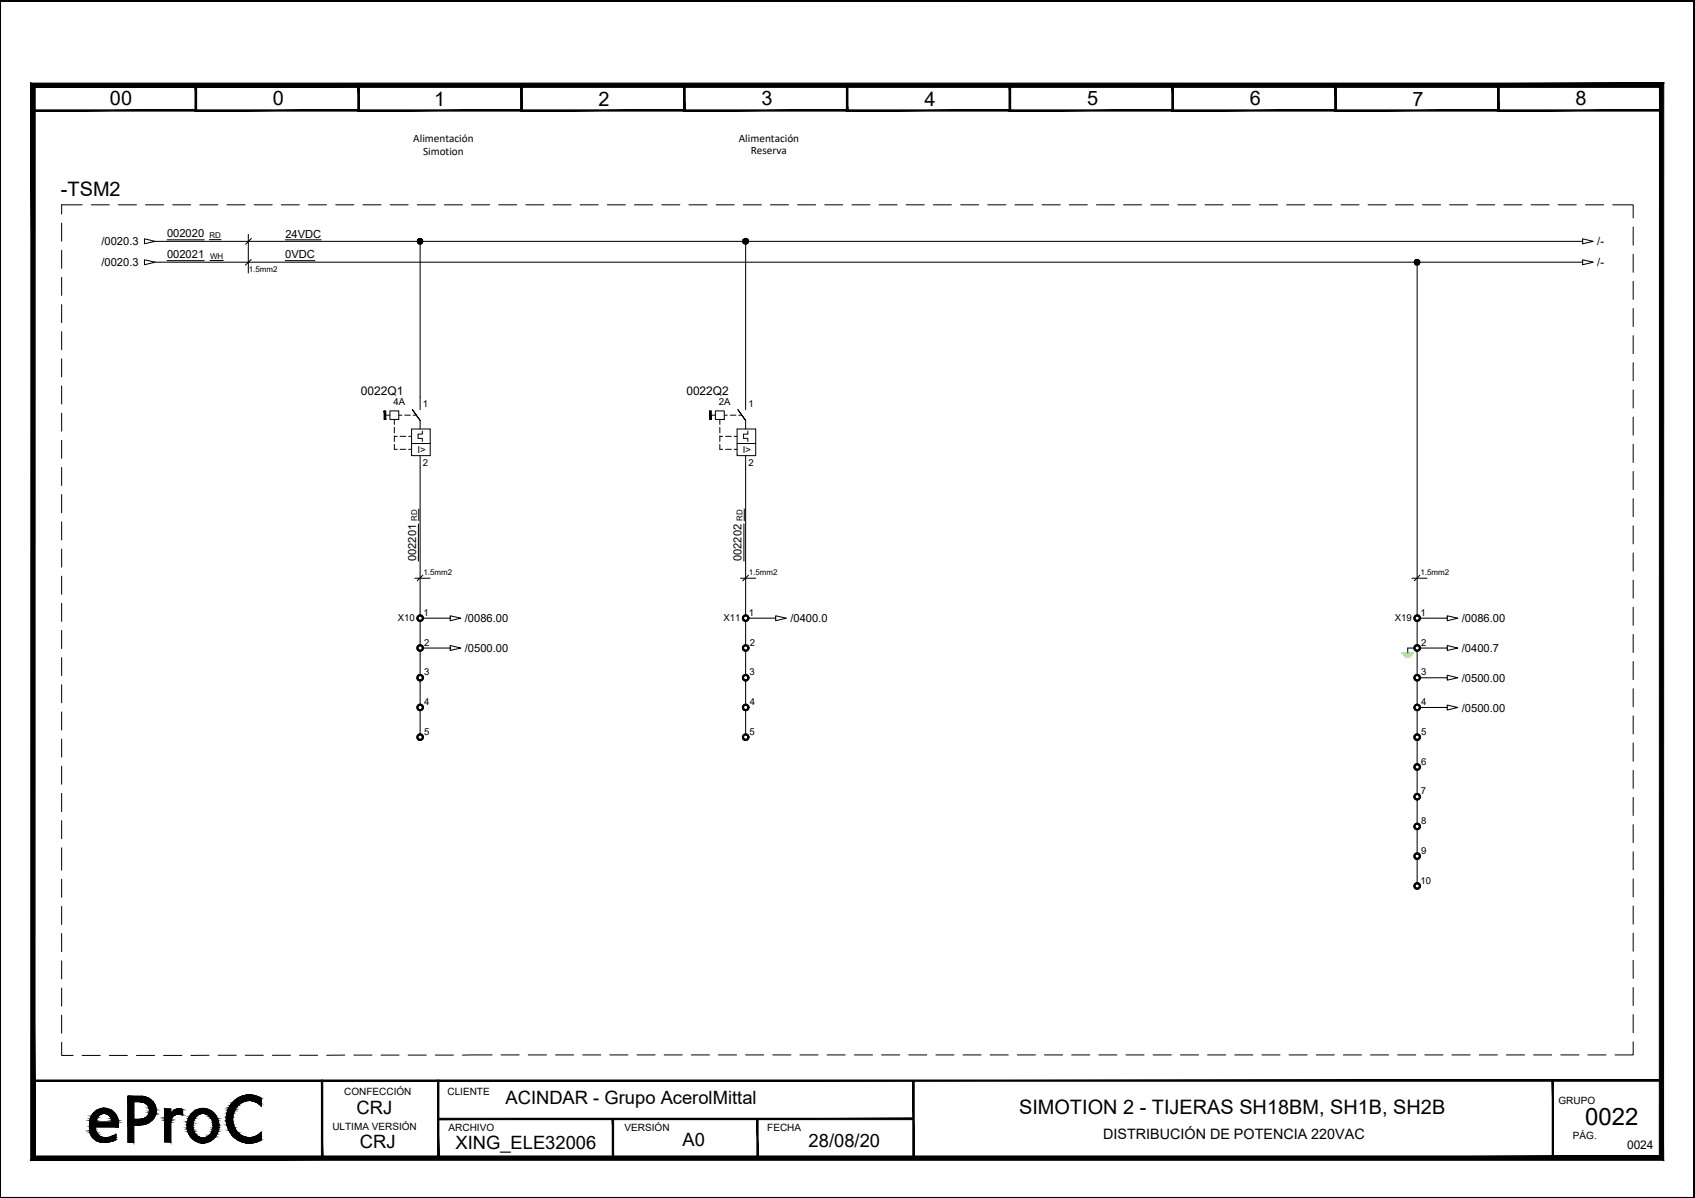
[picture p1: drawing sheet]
<svg xmlns="http://www.w3.org/2000/svg" width="420mm" height="297mm" viewBox="0 0 420 297" stroke-linecap="round" stroke-linejoin="round" font-family="sans-serif">
<!-- layer: eProC - L2 -->
<g fill="#000" stroke="#000" stroke-width=".25">
<path d="M44.1 274.9h.5zM44.9 276.3l.4 .1zM49.6 274.9h1.5zM61 271.6h1.4zM64.1 273.7l.6 .5zM64.1 273.7h.6v.5zM25.7 283.3h.2zM61 283.4h1.4z"/>
<path d="M0 .1v.1l419.9-.1zM0 .2l419.9-.1v.1z"/>
<path d="M0 .1v.1h419.8zM0 .1h419.9l-.1 .1z"/>
<path d="M419.8 .2v296.7l.1-296.8zM419.9 .1v296.9l-.1-.1z"/>
<path d="M8 27.5h40.7l-.3-.3zM8 27.5l.3-.3h40.1zM8 20.9v6.6l.3-.3zM8 20.9l.3 .4v5.9zM8 20.9l.3 .4 40.4-.4zM8.3 21.3l40.4-.4-.3 .4zM48.7 20.9l-.3 .4 .3 6.2zM48.4 21.3l.3 6.2-.3-.3z"/>
<path d="M48.4 27.5h40.7l-.3-.3zM48.4 27.5l.3-.3h40.1zM48.4 20.9v6.6l.3-.3zM48.4 20.9l.3 .4v5.9zM48.4 20.9l.3 .4 40.4-.4zM48.7 21.3l40.4-.4-.3 .4zM89.1 20.9l-.3 .4 .3 6.2zM88.8 21.3l.3 6.2-.3-.3z"/>
<path d="M88.7 27.5h40.8l-.4-.3zM88.7 27.5l.4-.3h40zM88.7 20.9v6.6l.4-.3zM88.7 20.9l.4 .4v5.9zM88.7 20.9l.4 .4 40.4-.4zM89.1 21.3l40.4-.4-.4 .4zM129.5 20.9l-.4 .4 .4 6.2zM129.1 21.3l.4 6.2-.4-.3z"/>
<path d="M129.1 27.5h40.7l-.3-.3zM129.1 27.5l.3-.3h40.1zM129.1 20.9v6.6l.3-.3zM129.1 20.9l.3 .4v5.9zM129.1 20.9l.3 .4 40.4-.4zM129.4 21.3l40.4-.4-.3 .4zM169.8 20.9l-.3 .4 .3 6.2zM169.5 21.3l.3 6.2-.3-.3z"/>
<path d="M169.5 27.5h40.6l-.3-.3zM169.5 27.5l.3-.3h40zM169.5 20.9v6.6l.3-.3zM169.5 20.9l.3 .4v5.9zM169.5 20.9l.3 .4 40.3-.4zM169.8 21.3l40.3-.4-.3 .4zM210.1 20.9l-.3 .4 .3 6.2zM209.8 21.3l.3 6.2-.3-.3z"/>
<path d="M209.8 27.5h40.7l-.3-.3zM209.8 27.5l.3-.3h40.1zM209.8 20.9v6.6l.3-.3zM209.8 20.9l.3 .4v5.9zM209.8 20.9l.3 .4 40.4-.4zM210.1 21.3l40.4-.4-.3 .4zM250.5 20.9l-.3 .4 .3 6.2zM250.2 21.3l.3 6.2-.3-.3z"/>
<path d="M250.1 27.5h40.8l-.4-.3zM250.1 27.5l.4-.3h40zM250.1 20.9v6.6l.4-.3zM250.1 20.9l.4 .4v5.9zM250.1 20.9l.4 .4 40.4-.4zM250.5 21.3l40.4-.4-.4 .4zM290.9 20.9l-.4 .4 .4 6.2zM290.5 21.3l.4 6.2-.4-.3z"/>
<path d="M290.5 27.5h40.8l-.4-.3zM290.5 27.5l.4-.3h40zM290.5 20.9v6.6l.4-.3zM290.5 20.9l.4 .4v5.9zM290.5 20.9l.4 .4 40.4-.4zM290.9 21.3l40.4-.4-.4 .4zM331.3 20.9l-.4 .4 .4 6.2zM330.9 21.3l.4 6.2-.4-.3z"/>
<path d="M330.9 27.5h40.7l-.3-.3zM330.9 27.5l.3-.3h40.1zM330.9 20.9v6.6l.3-.3zM330.9 20.9l.3 .4v5.9zM330.9 20.9l.3 .4 40.4-.4zM331.2 21.3l40.4-.4-.3 .4zM371.6 20.9l-.3 .4 .3 6.2zM371.3 21.3l.3 6.2-.3-.3z"/>
<path d="M371.2 27.5h40.7l-.3-.3zM371.2 27.5l.4-.3h40zM371.2 20.9v6.6l.4-.3zM371.2 20.9l.4 .4v5.9zM371.2 20.9l.4 .4 40.3-.4zM371.6 21.3l40.3-.4-.3 .4zM411.9 20.9l-.3 .4 .3 6.2zM411.6 21.3l.3 6.2-.3-.3z"/>
<path d="M95.2 101.9v2.1h.4zM95.2 101.9h.4v2.1z"/>
<path d="M175.9 101.9v2.1h.4zM175.9 101.9h.4v2.1z"/>
<path d="M8.2 267.8v.3l403.6-.3zM8.2 268.1l403.6-.3v.3z"/>
<path d="M22.2 279.4l1.4 .5v-.5zM22.2 279.4l1.4 .5h-1.4z"/>
<path d="M22.2 279.9l1.5 .2-.1-.2zM22.2 279.9l1.5 .2h-1.5z"/>
<path d="M22.3 277.8l1.6 .1zM22.3 277.8l1.6 .1z"/>
<path d="M22.3 277.9l1.6 .3v-.3zM22.3 277.9l1.6 .3h-1.7z"/>
<path d="M22.4 277.4l1.5 .4 .1-.4zM22.4 277.4l1.5 .4h-1.6z"/>
<path d="M22.4 277.2l1.6 .2 .1-.2zM22.4 277.2l1.6 .2h-1.6z"/>
<path d="M22.5 277.1h1.6zM22.5 277.1l1.6 .1z"/>
<path d="M22.6 276.8l1.5 .3 .2-.3zM22.6 276.8l1.5 .3h-1.6z"/>
<path d="M22.7 276.5l1.6 .3 .3-.3zM22.7 276.5l1.6 .3h-1.7z"/>
<path d="M22.8 276.5h1.8zM22.8 276.5h1.8z"/>
<path d="M22.9 276.3l1.7 .2 .3-.2zM22.9 276.3l1.7 .2h-1.8z"/>
<path d="M23 276.2l1.9 .1 .4-.1zM23 276.2l1.9 .1h-2z"/>
<path d="M23.1 276.1h2.5zM23.1 276.1l2.2 .1z"/>
<path d="M25.4 274.8l1.4 .1zM24.8 274.9l.6-.1 1.4 .1z"/>
<path d="M24.8 274.9l2.6 .3-.6-.3zM24.2 275.2l.6-.3 2.6 .3z"/>
<path d="M24.2 275.2l3.7 .3-.5-.3zM23.6 275.5l.6-.3 3.7 .3z"/>
<path d="M23.6 275.5l4.8 .5-.5-.5zM23.6 275.5l4.8 .5h-5.2z"/>
<path d="M23.2 276l5.3 .1zM23.2 276l5.3 .1z"/>
<path d="M26 276.1l2.5 .1zM26 276.1l2.5 .1z"/>
<path d="M26.3 276.2l2.4 .1zM26.3 276.2l2.4 .1z"/>
<path d="M26.7 276.3l2.1 .2-.1-.2zM26.7 276.3l2.1 .2h-1.8z"/>
<path d="M27 276.5h1.8zM27 276.5h1.8z"/>
<path d="M27 276.5l1.9 .3-.1-.3zM27 276.5l1.9 .3h-1.7z"/>
<path d="M27.2 276.8l1.9 .3-.2-.3zM27.2 276.8l1.9 .3h-1.7z"/>
<path d="M27.4 277.1l1.7 .1zM27.4 277.1l1.7 .1z"/>
<path d="M27.5 277.2l1.7 .2-.1-.2zM27.5 277.2l1.7 .2h-1.6z"/>
<path d="M27.6 277.4l1.7 .4-.1-.4zM27.6 277.4l1.7 .4h-1.6z"/>
<path d="M27.7 277.8l1.6 .1zM27.7 277.8l1.6 .1z"/>
<path d="M27.7 277.9l1.6 .3v-.3zM27.7 277.9l1.6 .3h-1.6z"/>
<path d="M22.2 278.2l7.2 .4-.1-.4zM22.2 278.2l7.2 .4h-7.2z"/>
<path d="M22.2 278.6l7.2 .8v-.8zM22.2 278.6l7.2 .8h-7.2z"/>
<path d="M31.7 273.2l1.4 4.3v-4.3zM31.7 273.2l1.4 4.3h-1.4z"/>
<path d="M31.7 278.9l1.4 .1zM31.7 278.9l1.4 .1z"/>
<path d="M31.7 279l1.4 4.2v-4.2zM31.7 279l1.4 4.2h-1.4z"/>
<path d="M31.7 271.8l4.5 .2-.8-.2zM31.7 271.8l4.5 .2h-4.5z"/>
<path d="M31.7 278.8h3.9zM31.7 278.8l3.1 .1z"/>
<path d="M31.7 272l5.1 .3-.6-.3zM31.7 272l5.1 .3h-5.1z"/>
<path d="M31.7 278.6l3.9 .2 .7-.2zM31.7 278.6l3.9 .2h-3.9z"/>
<path d="M31.7 272.3l5.8 .4-.7-.4zM31.7 272.3l5.8 .4h-5.8z"/>
<path d="M31.7 278.3l4.6 .3 .7-.3zM31.7 278.3l4.6 .3h-4.6z"/>
<path d="M31.7 272.7l6.2 .5-.4-.5zM31.7 272.7l6.2 .5h-6.2z"/>
<path d="M31.7 277.8l5.3 .5 .6-.5zM31.7 277.8l5.3 .5h-5.3z"/>
<path d="M31.7 277.5l5.9 .3 .2-.3zM31.7 277.5l5.9 .3h-5.9z"/>
<path d="M34.7 273.2h3.2zM34.7 273.2h3.2z"/>
<path d="M35.1 273.2l2.9 .1zM35.1 273.2l2.9 .1z"/>
<path d="M35.1 277.5h2.8zM34.7 277.5h3.1z"/>
<path d="M35.4 273.3h2.6zM35.4 273.3h2.6z"/>
<path d="M35.5 277.4h2.5zM35.1 277.5h2.8z"/>
<path d="M35.5 273.3l2.6 .2-.1-.2zM35.5 273.3l2.6 .2h-2.2z"/>
<path d="M35.9 273.5l2.4 .3-.2-.3zM35.9 273.5l2.4 .3h-2z"/>
<path d="M35.8 277.3l2.2 .1 .1-.1zM35.5 277.4l.3-.1 2.2 .1z"/>
<path d="M35.9 277.2h2.2zM35.8 277.3h2.3z"/>
<path d="M36.3 273.8l2.1 .1zM36.3 273.8l2.1 .1z"/>
<path d="M36.3 277l1.8 .2 .2-.2zM35.9 277.2l.4-.2 1.8 .2z"/>
<path d="M36.4 273.9l2 .2v-.2zM36.4 273.9l2 .2h-1.8z"/>
<path d="M36.6 274.1l2 .3-.2-.3zM36.6 274.1l2 .3h-1.8z"/>
<path d="M36.6 276.6l1.8 .1zM36.6 276.6l1.8 .1z"/>
<path d="M36.6 276.7l1.7 .3 .1-.3zM36.6 276.7l1.7 .3h-2z"/>
<path d="M36.8 274.4l1.8 .2v-.2zM36.8 274.4l1.8 .2h-1.7z"/>
<path d="M36.8 276.3l1.6 .3 .2-.3zM36.8 276.3l1.6 .3h-1.8z"/>
<path d="M36.9 274.6l1.8 .2-.1-.2zM36.9 274.6l1.8 .2h-1.7z"/>
<path d="M37 274.8l1.7 .4v-.4zM37 274.8l1.7 .4h-1.7z"/>
<path d="M37 276l1.6 .3 .1-.3zM37 276l1.6 .3h-1.8z"/>
<path d="M37 275.2h1.7zM37 275.2h1.7z"/>
<path d="M37 275.5l1.7 .5v-.5zM37 275.5l1.7 .5h-1.7zM37 276h1.7zM37 276h1.7z"/>
<path d="M37 275.2l1.7 .3v-.3zM37 275.2l1.7 .3h-1.7z"/>
<path d="M40.8 276.3h1.5zM40.8 276.3h1.5z"/>
<path d="M40.8 274.9l1.5 1.4v-1.4zM40.8 274.9l1.5 1.4h-1.5z"/>
<path d="M42.3 276.3h1.5zM42.3 276.3h1.5z"/>
<path d="M40.8 278.2l1.5 5v-5zM40.8 278.2l1.5 5h-1.5z"/>
<path d="M40.8 277.8l1.5 .4 .1-.4zM40.8 277.8l1.5 .4h-1.5z"/>
<path d="M40.8 277.5l1.6 .3 .1-.3zM40.8 277.5l1.6 .3h-1.6z"/>
<path d="M40.8 277.1l1.7 .4 .1-.4zM40.8 277.1l1.7 .4h-1.7z"/>
<path d="M40.8 276.8l1.8 .3 .3-.3zM40.8 276.8l1.8 .3h-1.8z"/>
<path d="M40.8 276.6l2.1 .2 .2-.2zM40.8 276.6l2.1 .2h-2.1z"/>
<path d="M40.8 276.4l2.3 .2 .4-.2zM40.8 276.4l2.3 .2h-2.3z"/>
<path d="M40.8 276.3l2.7 .1 .3-.1zM40.8 276.3l2.7 .1h-2.7z"/>
<path d="M42.4 276.2h1.8zM42.4 276.2l1.4 .1z"/>
<path d="M44.1 274.9l.8 .1zM43.9 275h1z"/>
<path d="M43.9 275h1.1zM43.7 275h1.3z"/>
<path d="M44.9 276.3l.4 .1zM45.1 276.4l.2 .1z"/>
<path d="M43.7 275l1.6 .1zM43.5 275.1h1.8z"/>
<path d="M43.5 275.1l1.8 .1zM43.4 275.2h1.9z"/>
<path d="M43.4 275.2l1.9 .2v-.2zM43.1 275.4l.3-.2 1.9 .2z"/>
<path d="M43.1 275.4l2.2 .2v-.2zM42.8 275.6l.3-.2 2.2 .2z"/>
<path d="M42.8 275.6l2.5 .4v-.4zM42.8 275.6l2.5 .4h-2.8z"/>
<path d="M42.5 276l2.8 .2v-.2zM42.5 276l2.8 .2h-2.9z"/>
<path d="M44.2 276.2l1.1 .1zM44.2 276.2l1.1 .1z"/>
<path d="M44.6 276.3h.7zM44.6 276.3h.7z"/>
<path d="M46.4 278.9l1.4 .1zM46.4 278.9l1.4 .1z"/>
<path d="M46.4 279l1.4 .6v-.6zM46.4 279l1.4 .6h-1.4z"/>
<path d="M46.4 279.6l1.4 .1v-.1zM46.4 279.6l1.4 .1h-1.4z"/>
<path d="M46.4 278.4l1.4 .5v-.5zM46.4 278.4l1.4 .5h-1.4z"/>
<path d="M46.4 279.7l1.5 .4-.1-.4zM46.4 279.7l1.5 .4h-1.4z"/>
<path d="M46.5 278.1l1.3 .3 .1-.3zM46.5 278.1l1.3 .3h-1.4z"/>
<path d="M46.6 277.9l1.3 .2 .1-.2zM46.6 277.9l1.3 .2h-1.4z"/>
<path d="M46.7 277.3l1.6 .1zM46.7 277.3l1.6 .1z"/>
<path d="M46.7 277.4l1.3 .5 .3-.5zM46.7 277.4l1.3 .5h-1.4z"/>
<path d="M46.9 276.9l1.4 .4 .3-.4zM46.9 276.9l1.4 .4h-1.6z"/>
<path d="M47.1 276.6l1.5 .3 .3-.3zM47.1 276.6l1.5 .3h-1.7z"/>
<path d="M47.1 276.5h1.8zM47.1 276.5l1.8 .1z"/>
<path d="M47.3 276.3l1.6 .2 .5-.2zM47.3 276.3l1.6 .2h-1.8z"/>
<path d="M47.5 276.1l1.9 .2 .4-.2zM47.5 276.1l1.9 .2h-2.1z"/>
<path d="M47.5 276.1h2.8zM47.5 276.1h2.3z"/>
<path d="M49.6 274.9l2.2 .2-.7-.2zM48.9 275.1l.7-.2 2.2 .2z"/>
<path d="M48.9 275.1l3.6 .4-.7-.4zM48.2 275.5l.7-.4 3.6 .4z"/>
<path d="M48.2 275.5l4.8 .5-.5-.5zM47.6 276l.6-.5 4.8 .5z"/>
<path d="M47.6 276l5.5 .1zM47.6 276l5.5 .1z"/>
<path d="M50.3 276.1h2.8zM50.3 276.1h2.8z"/>
<path d="M50.8 276.1l2.5 .2-.2-.2zM50.8 276.1l2.5 .2h-2z"/>
<path d="M51.3 276.3l2.2 .2-.2-.2zM51.3 276.3l2.2 .2h-1.8z"/>
<path d="M51.7 276.5l1.9 .1zM51.7 276.5l1.9 .1z"/>
<path d="M51.7 276.6l2 .3-.1-.3zM51.7 276.6l2 .3h-1.6z"/>
<path d="M52.1 276.9l1.8 .4-.2-.4zM52.1 276.9l1.8 .4h-1.5z"/>
<path d="M52.4 277.3l1.5 .1zM52.4 277.3l1.5 .1z"/>
<path d="M52.4 277.4l1.7 .5-.2-.5zM52.4 277.4l1.7 .5h-1.5z"/>
<path d="M52.6 277.9l1.5 .2v-.2zM52.6 277.9l1.5 .2h-1.4z"/>
<path d="M52.7 278.1l1.5 .3-.1-.3zM52.7 278.1l1.5 .3h-1.4z"/>
<path d="M52.8 278.4l1.5 .5-.1-.5zM52.8 278.4l1.5 .5h-1.5z"/>
<path d="M52.8 279.6l1.4 .1v-.1zM52.8 279.6l1.4 .1h-1.4z"/>
<path d="M52.8 279.7l1.3 .4 .1-.4zM52.8 279.7l1.3 .4h-1.4z"/>
<path d="M52.8 278.9l1.5 .1zM52.8 278.9l1.5 .1z"/>
<path d="M52.8 279l1.4 .6 .1-.6zM52.8 279l1.4 .6h-1.4z"/>
<path d="M56 277.1l1.7 .8v-.8zM56 277.1l1.7 .8h-1.7z"/>
<path d="M56 277.9l1.7 .1zM56 277.9l1.7 .1z"/>
<path d="M56 277h1.7zM56 277l1.7 .1z"/>
<path d="M56 278l1.8 .8-.1-.8zM56 278l1.8 .8h-1.6z"/>
<path d="M56.2 276.2l1.5 .8 .1-.8zM56.2 276.2l1.5 .8h-1.7z"/>
<path d="M56.2 278.8l1.7 .2-.1-.2zM56.2 278.8l1.7 .2h-1.7z"/>
<path d="M56.2 276l1.6 .2 .1-.2zM56.2 276l1.6 .2h-1.6z"/>
<path d="M56.2 279l1.9 .6-.2-.6zM56.2 279l1.9 .6h-1.7z"/>
<path d="M56.4 275.4l1.5 .6 .2-.6zM56.4 275.4l1.5 .6h-1.7z"/>
<path d="M56.4 279.6l1.9 .3-.2-.3zM56.4 279.6l1.9 .3h-1.7z"/>
<path d="M56.6 275l1.5 .4 .2-.4zM56.6 275l1.5 .4h-1.7z"/>
<path d="M56.6 279.9l1.9 .4-.2-.4zM56.6 279.9l1.9 .4h-1.7z"/>
<path d="M56.8 274.6l1.5 .4 .2-.4zM56.8 274.6l1.5 .4h-1.7z"/>
<path d="M57 274.2l1.5 .4 .4-.4zM57 274.2l1.5 .4h-1.7z"/>
<path d="M57.1 274.1l1.8 .1 .2-.1zM57.1 274.1l1.8 .1h-1.9z"/>
<path d="M57.5 273.5l1.6 .6 .6-.6zM57.5 273.5l1.6 .6h-2z"/>
<path d="M57.6 273.4l2.1 .1 .3-.1zM57.6 273.4l2.1 .1h-2.2z"/>
<path d="M57.9 273.2l2.1 .2 .4-.2zM57.6 273.4l.3-.2 2.1 .2z"/>
<path d="M58.1 273l2.3 .2 .7-.2zM58.1 273l2.3 .2h-2.5z"/>
<path d="M58.2 272.9h3.7zM58.2 272.9l2.9 .1z"/>
<path d="M61 271.6h1.9zM60.7 271.6h2.2z"/>
<path d="M60.7 271.6l2.8 .2-.6-.2zM60.1 271.8l.6-.2 2.8 .2z"/>
<path d="M60.1 271.8l3.7 .1zM59.8 271.9l.3-.1 3.7 .1z"/>
<path d="M59.8 271.9l4.6 .3-.6-.3zM59.1 272.2l.7-.3 4.6 .3z"/>
<path d="M59.1 272.2l5.6 .1zM58.9 272.3l.2-.1 5.6 .1z"/>
<path d="M58.9 272.3l5.8 .4v-.4zM58.3 272.7l.6-.4 5.8 .4z"/>
<path d="M58.3 272.7l6.4 .2v-.2zM58.3 272.7l6.4 .2h-6.5z"/>
<path d="M61.9 272.9l2.8 .1v-.1zM61.9 272.9l2.8 .1z"/>
<path d="M62.7 273l2 .2v-.2zM62.7 273l2 .2h-1.3z"/>
<path d="M63.4 273.2l1.3 .5v-.5zM63.4 273.2l1.3 .5h-.6z"/>
<path d="M108.6 277.3v.3l117.8-.3zM108.6 277.6l117.8-.3v.3z"/>
<path d="M.1 .1l-.1 296.9 .1-.1zM0 .1h.1l-.1 296.9z"/>
<path d="M8.7 286.6l-1.1 1.1 403.7-1.1zM7.6 287.7l403.7-1.1 1.1 1.1zM411.4 21.7l-.1 264.9 1.1 1.1zM411.4 21.7l1-1.1v267.1zM8.7 21.7h402.7l1-1.1zM7.7 20.6h404.7l-403.7 1.1zM7.7 20.6l1 266v-264.9zM7.7 20.6l1 266-1.1 1.1z"/>
<path d="M22.2 280.1l1.5 .2v-.2zM22.2 280.1l1.5 .2h-1.5z"/>
<path d="M22.2 280.3l1.6 .4-.1-.4zM22.2 280.3l1.6 .4h-1.5z"/>
<path d="M22.3 280.7h1.6zM22.3 280.7h1.6z"/>
<path d="M22.3 280.7l1.8 .4-.2-.4zM22.3 280.7l1.8 .4h-1.7z"/>
<path d="M22.4 281.1l1.8 .1zM22.4 281.1l1.8 .1z"/>
<path d="M22.4 281.2l2 .2-.2-.2zM22.4 281.2l2 .2h-1.8z"/>
<path d="M22.6 281.4l2.1 .3-.3-.3zM22.6 281.4l2.1 .3h-2zM22.7 281.7h2zM22.7 281.7h2z"/>
<path d="M22.7 281.7l2.3 .2-.3-.2zM22.7 281.7l2.3 .2h-2.1z"/>
<path d="M22.9 281.9l2.5 .1zM22.9 281.9l2.5 .1z"/>
<path d="M22.9 282l2.9 .1zM22.9 282l2.9 .1z"/>
<path d="M25.2 283.2h1.3zM25.2 283.2l.7 .1z"/>
<path d="M23 282.1h3.5zM23 282.1h3.5z"/>
<path d="M25.1 283.2h1.7zM25.1 283.2h1.4z"/>
<path d="M24.6 283.1l2.2 .1 .5-.1zM24.6 283.1l2.2 .1z"/>
<path d="M24.3 283h3.5zM24.3 283l3 .1z"/>
<path d="M24 282.9l3.8 .1 .3-.1zM24 282.9l3.8 .1z"/>
<path d="M28.7 281.3v.3zM28 281.6l.7-.3v.3z"/>
<path d="M28 281.6l.7 .3v-.3zM27.3 281.9l.7-.3 .7 .3z"/>
<path d="M27.3 281.9l1.4 .2v-.2zM26.6 282.1l.7-.2 1.4 .2z"/>
<path d="M26.6 282.1h2.1zM26.5 282.1h2.2z"/>
<path d="M23 282.1h5.7zM23 282.1h5.7z"/>
<path d="M23 282.1l5.7 .4v-.4zM23 282.1l5.7 .4h-5.2z"/>
<path d="M23.5 282.5l5.2 .1zM23.5 282.5l5.2 .1z"/>
<path d="M23.6 282.6l4.5 .3 .6-.3zM23.6 282.6l4.5 .3h-4.1z"/>
<path d="M46.5 280.1l1.6 .4-.2-.4zM46.5 280.1l1.6 .4h-1.5z"/>
<path d="M46.6 280.5l1.5 .2zM46.6 280.5l1.5 .2z"/>
<path d="M46.6 280.7l1.8 .4-.3-.4zM46.6 280.7l1.8 .4h-1.6z"/>
<path d="M46.8 281.1l1.8 .2-.2-.2zM46.8 281.1l1.8 .2h-1.7z"/>
<path d="M46.9 281.3l1.8 .2-.1-.2zM46.9 281.3l1.8 .2h-1.7z"/>
<path d="M47 281.5l2.1 .3-.4-.3zM47 281.5l2.1 .3h-1.9z"/>
<path d="M47.2 281.8l2.2 .1zM47.2 281.8l2.2 .1z"/>
<path d="M47.3 281.9l2.3 .2zM47.3 281.9l2.3 .2z"/>
<path d="M47.4 282.1h2.7zM47.4 282.1h2.7z"/>
<path d="M49.2 283.3l1.5 .1 .7-.1zM49.2 283.3l1.5 .1z"/>
<path d="M48.5 282.9l2.9 .4 .7-.4zM48.5 282.9l2.9 .4h-2.2z"/>
<path d="M47.9 282.5l4.2 .4 .6-.4zM47.9 282.5l4.2 .4h-3.6z"/>
<path d="M47.5 282.1l5.2 .4 .4-.4zM47.5 282.1l5.2 .4h-4.8z"/>
<path d="M51 282.1h2.2zM50.5 282.1h2.6z"/>
<path d="M51.2 281.9l2 .2 .1-.2zM51 282.1l.2-.2 2 .2z"/>
<path d="M51.5 281.8h1.9zM51.2 281.9h2.1z"/>
<path d="M51.9 281.5l1.5 .3 .2-.3zM51.5 281.8l.4-.3 1.5 .3z"/>
<path d="M52.1 281.3l1.5 .2 .1-.2zM52.1 281.3l1.5 .2h-1.7z"/>
<path d="M52.2 281.1l1.5 .2 .1-.2zM52.1 281.3l.1-.2 1.5 .2z"/>
<path d="M52.5 280.7l1.3 .4 .2-.4zM52.5 280.7l1.3 .4h-1.6z"/>
<path d="M52.5 280.5l1.5 .2 .1-.2zM52.5 280.5l1.5 .2h-1.5z"/>
<path d="M52.7 280.1l1.4 .4v-.4zM52.7 280.1l1.4 .4h-1.6z"/>
<path d="M56.8 280.3l2.1 .5-.4-.5zM56.8 280.3l2.1 .5h-1.9z"/>
<path d="M57 280.8l2.1 .1zM57 280.8l2.1 .1z"/>
<path d="M57.1 280.9l2.6 .5-.6-.5zM57.1 280.9l2.6 .5h-2.2z"/>
<path d="M57.5 281.4l2.5 .2-.3-.2zM57.5 281.4l2.5 .2h-2.4z"/>
<path d="M57.6 281.6l2.8 .2-.4-.2zM57.6 281.6l2.8 .2h-2.5z"/>
<path d="M57.9 281.8l3.2 .2-.7-.2zM57.9 281.8l3.2 .2h-3z"/>
<path d="M61 283.4h1.2zM61.4 283.4h.8z"/>
<path d="M58.1 282l3.8 .1zM58.1 282l3.8 .1z"/>
<path d="M60.7 283.3h2.2zM60.7 283.3l1.7 .1z"/>
<path d="M60.1 283.2l2.8 .1 .6-.1zM60.1 283.2l2.8 .1h-2.2z"/>
<path d="M59.8 283.1h4zM59.8 283.1l3.7 .1z"/>
<path d="M59.1 282.8l4.7 .3 .6-.3zM59.1 282.8l4.7 .3h-4z"/>
<path d="M64.7 280.8v.5zM64.1 281.3l.6-.5v.5z"/>
<path d="M64.1 281.3l.6 .4v-.4zM63.4 281.7l.7-.4 .6 .4z"/>
<path d="M63.4 281.7l1.3 .3v-.3zM62.7 282l.7-.3 1.3 .3z"/>
<path d="M62.7 282l2 .1zM61.9 282.1h2.8z"/>
<path d="M58.2 282.1l6.5 .2v-.2zM58.2 282.1l6.5 .2h-6.4z"/>
<path d="M58.3 282.3l6.4 .3v-.3zM58.3 282.3l6.4 .3h-5.8z"/>
<path d="M58.9 282.6l5.5 .2 .3-.2zM58.9 282.6l5.5 .2z"/>
<path d="M79.7 267.8v19.2h.3zM79.7 267.8h.3v19.2z"/>
<path d="M108.5 267.8v19.2h.3zM108.5 267.8h.3v19.2z"/>
<path d="M151.8 277.4v9.6h.3zM151.8 277.4h.3v9.6z"/>
<path d="M187.6 277.4v9.6h.3zM187.6 277.4h.3v9.6z"/>
<path d="M226.3 267.9v19.3h.3zM226.3 267.9h.3v19.3z"/>
<path d="M384.8 267.9v19.3h.3zM384.8 267.9h.3v19.3z"/>
<path d="M.1 296.9l419.8 .1-.1-.1zM.1 296.9l419.8 .1h-419.9z"/>
<path d="M0 297h419.9v-.1zM0 296.9h419.9l-419.9 .1z"/>
</g>
<g fill="none" stroke="#000" stroke-width=".25">
<path d="M15.3 55.3v4.5M20.4 50.8h-5.1v2.3M22.6 50.8h4.5M29.3 50.8h4.5M36.1 50.8h4.5M42.8 50.8h4.5M49.5 50.8h4.5M56.3 50.8h4.4M63 50.8h4.5M69.7 50.8h4.5M76.5 50.8h4.4M83.2 50.8h4.5"/>
<path d="M90 50.8h4.4M96.7 50.8h4.5M103.4 50.8h4.5M110.2 50.8h4.4M116.9 50.8h4.5M123.6 50.8h4.5M130.3 50.8h4.5M137.1 50.8h4.5M143.8 50.8h4.5M150.5 50.8h4.5M157.3 50.8h4.5M164 50.8h4.5"/>
<path d="M170.8 50.8h4.5M177.5 50.8h4.5M184.2 50.8h4.5M191 50.8h4.5M197.7 50.8h4.5M204.4 50.8h4.5M211.2 50.8h4.4M217.9 50.8h4.5M224.6 50.8h4.5M231.4 50.8h4.4M238.1 50.8h4.5M244.9 50.8h4.4"/>
<path d="M251.6 50.8h4.5M258.3 50.8h4.5M265 50.8h4.5M271.8 50.8h4.5M278.5 50.8h4.5M285.2 50.8h4.5M292 50.8h4.5M298.7 50.8h4.5M305.4 50.8h4.5M312.2 50.8h4.5M318.9 50.8h4.5M325.7 50.8h4.5"/>
<path d="M332.4 50.8h4.5M339.1 50.8h4.5M345.9 50.8h4.5M352.6 50.8h4.5M359.3 50.8h4.5M366.1 50.8h4.4M372.8 50.8h4.5M379.5 50.8h4.5M386.2 50.8h4.5M393 50.8h4.5M399.8 50.8h5v3.2M404.8 56.3v4.5"/>
<path d="M15.3 62v4.5M15.3 68.8v4.5M15.3 75.5v4.5M404.8 63v4.5M404.8 69.8v4.4M404.8 76.5v4.5M15.3 82.2v4.5M15.3 89v4.5M15.3 95.7v4.5M104.1 98.5v3.1M184.8 98.5v3.1M404.8 83.2v4.5"/>
<path d="M404.8 89.9v4.5M404.8 96.7v4.5M15.3 102.4v4.5M15.3 109.2v4.5M15.3 115.9v4.5M95.4 102.9h1.2M96.6 101.9h2.2v2.1h-2.2zM97.7 110.2v1.2h.8M97.7 108.2h.8M97.7 104v1.2M97.7 105.9v1.4M97.7 108.1v1.4"/>
<path d="M98.8 102.9h.8M99.2 111.4h1.4M99.2 108.2h1.4M100.3 102.9h1.4M101.3 111.4h.7M101.3 108.2h.7M102 106.4h4.6v6.6h-4.6zM102 110h4.6M102.4 102.9h.8M104.1 104.3l-1.9-2.7 1.9 2.7M104.1 104.3v2.1M104.1 113v3"/>
<path d="M104.7 106.9v.7h-1.1v1.1h1.1v.8M176.1 102.9h1.2M177.3 101.9h2.2v2.1h-2.2zM178.4 110.2v1.2h.8M178.4 108.2h.8M178.4 104v1.2M178.4 105.9v1.4M178.4 108.1v1.4M179.5 102.9h.8M179.9 111.4h1.4M179.9 108.2h1.4M181 102.9h1.4"/>
<path d="M182 111.4h.7M182 108.2h.7M182.7 106.4h4.6v6.6h-4.6zM182.7 110h4.6M183.1 102.9h.8M184.8 104.3l-1.9-2.7 1.9 2.7M184.8 104.3v2.1M184.8 113v3M185.4 106.9v.7h-1.1v1.1h1.1v.8M404.8 103.4v4.5M404.8 110.1v4.6M404.8 116.9v4.5"/>
<path d="M15.3 122.6v4.6M15.3 129.4v4.5M15.3 136.1v4.5M404.8 123.6v4.5M404.8 130.4v4.5M404.8 137.1v4.5M15.3 142.9v4.4M15.3 149.6v4.5M15.3 156.3v4.5M404.8 143.8v4.5M404.8 150.6v4.5M404.8 157.3v4.5"/>
<path d="M15.3 163.1v4.4M15.3 169.8v4.5M15.3 176.5v4.5M404.8 164v4.5M404.8 170.8v4.4M404.8 177.5v4.5M15.3 183.2v4.5M15.3 190v4.5M15.3 196.7v4.5M404.8 184.2v4.6M404.8 191v4.5M404.8 197.7v4.5"/>
<path d="M15.3 210.2v5.6M15.3 203.5v4.5M15.3 218v4.5M404.8 204.5v4.4M404.8 211.2v4.5M404.8 217.9v4.5M15.3 224.7v4.5M15.3 231.5v4.5M15.3 238.2v4.5M404.8 224.6v4.5M404.8 231.4v4.5M404.8 238.1v4.5"/>
<path d="M15.3 258.4v3.3h2.8M15.3 245v4.5M15.3 251.7v4.5M404.8 258.3v3.3h-4.5M404.8 244.8v4.5M404.8 251.6v4.5M20.4 261.7h4.4M24.5 276.6a1.91 1.91 0 0 1 2.2-.3 1.91 1.91 0 0 1 1 1.9h-3.8l.1-.9zM27.1 261.7h4.5M33.1 278.9a4.9 4.9 0 0 0 5.2-2 3.6 3.6 0 0 0-2.9-5.1h-3.7v7.2M33.1 271.8h-1.4v11.4h1.4v-4.2M33.1 273.2v4.3"/>
<path d="M33.8 261.7h4.5M34.7 273.2h-1.6v4.3h1.6M34.7 273.2a2.19 2.19 0 0 1 2.4 2.1 2.19 2.19 0 0 1-2.4 2.2M40.6 261.7h4.5M42.3 276.3v-1.4h-1.5v8.3h1.5v-5M45.3 275.1v1.4M45.3 275.1a2.18 2.18 0 0 0-2.9 1.2M45.3 276.4a1.97 1.97 0 0 0-2.9 1.8M47.8 275.8a4 4 0 0 1 4.7-.3 4 4 0 0 1 1.7 4.4 3.9 3.9 0 0 1-4.3 3.5 3.9 3.9 0 0 1-3.5-4.3 4.5 4.5 0 0 1 1.4-3.3zM48.7 276.7a2.51 2.51 0 0 1 2.9-.2 2.51 2.51 0 0 1 1.2 2.6 2.51 2.51 0 0 1-1.2 2.6 2.51 2.51 0 0 1-2.9-.2 3.4 3.4 0 0 1 0-4.8zM51.8 261.6l-4.5 .1M54.1 261.6h4.4"/>
<path d="M60.8 261.6h4.5M64.7 272.3v1.9M64.7 274.2a4 4 0 0 0-4.5-1 4 4 0 0 0-2.5 3.9 4.2 4.2 0 0 0 1.9 4.2 4.2 4.2 0 0 0 4.6 0l.5-.6M64.7 272.3a5.9 5.9 0 0 0-7.7 1.8 5.9 5.9 0 0 0 1.1 7.9 5.5 5.5 0 0 0 6.6 .6M67.5 261.6h4.5M74.3 261.6h4.4M85.5 261.6h-4.5M87.7 261.6h4.5M94.4 261.6h4.5M101.2 261.6h4.5M107.9 261.6h4.5M122 261.6h-7.4"/>
<path d="M124.2 261.6h4.5M130.9 261.6h4.6M137.7 261.6h4.5M144.4 261.6h4.5M151.2 261.6h4.5M157.9 261.6h4.5M164.6 261.6h4.5M171.4 261.6h4.5M178.1 261.6h4.5M184.8 261.6h4.5M191.6 261.6h4.4M198.3 261.6h4.5"/>
<path d="M205 261.6h4.5M211.8 261.6h4.5M218.5 261.6h4.5M225.3 261.6h4.4M232 261.6h4.5M238.7 261.6h4.5M245.4 261.6h4.5M252.2 261.6h4.5M258.9 261.6h4.5M265.6 261.6h4.5M272.4 261.6h4.5M279.1 261.6h4.5"/>
<path d="M285.8 261.6h4.6M292.6 261.6h4.5M299.3 261.6h4.5M306.1 261.6h4.5M312.8 261.6h4.5M319.5 261.6h4.5M326.3 261.6h4.5M333 261.6h4.5M339.7 261.6h4.5M346.5 261.6h4.4M353.2 261.6h4.5M359.9 261.6h4.5"/>
<path d="M366.7 261.6h4.5M373.4 261.6h4.5M380.2 261.6h4.4M386.9 261.6h4.5M393.6 261.6h4.5M0 297h.1M22.2 280.1a4.6 4.6 0 0 1 1.6-4.7 3.7 3.7 0 0 1 4.2 .1 3.7 3.7 0 0 1 1.4 3.9h-5.8a2.46 2.46 0 0 0 2.2 2.6M22.2 280.1a3.4 3.4 0 0 0 3.6 3.2M28.7 281.2v1.4M28.7 282.6l-1.4 .5-1.5 .1M28.7 281.2l-1.3 .7-1.6 .1M64.7 280.7v1.9"/>
</g>
<!-- layer: Cables eProC -->
<g fill="none" stroke="#000" stroke-width=".25">
<path d="M28.4 27.4h20.2h-10.2M38.4 59.8h353.9M41.4 59.5h9.2M51.9 59.4h2.9M70.7 59.5h8.9M104.1 59.8v38.7M184.8 59.8v38.7M38.4 65h353.7M41.4 64.6h9.2M52.1 64.6h3.2M70.7 64.6h7.4M351.3 65v87.5"/>
<path d="M104.1 116v36.5M184.8 116v36.5M103.7 129.9v9.2M103.8 126.2v2.9M184.4 129.9v9.2M184.5 126.2v2.9M103.6 153.3l-.3 .2M103.6 153.4l-.2 .3M103.6 153.1l-.3 .3M103.7 153.6l-.2 .2M103.8 153.7l-.3 .2M103.8 152.6l-.4 .4"/>
<path d="M103.8 159.9l-.4 .4M103.8 153.7l-.2 .3M104 153.8l-.2 .2M104.1 152.5l-.8 .7M104.1 159.9l-.8 .7M104.1 153.8l-.2 .3M104.1 154.1v5.7M104.2 152.5l-.3 .3M104.2 159.9l-.3 .3M104.3 153.8l-.3 .3M104.4 152.5l-.3 .3M104.4 159.9l-.3 .2"/>
<path d="M104.5 152.6l-.2 .2M104.5 160l-.2 .1M104.6 152.6l-.2 .2M104.7 152.7l-.2 .2M104.8 152.8l-.2 .2M104.9 152.9l-.3 .2M104.9 153.6l-.5 .4M104.9 153.1l-.2 .2M104.9 153.2l-.3 .3M104.9 153.4l-.7 .7M104.9 153.3h6.7M184.3 153.3l-.2 .2"/>
<path d="M184.3 153.1l-.3 .3M184.3 153.4l-.2 .3M184.4 153.6l-.3 .2M184.4 153.7l-.2 .2M184.5 152.6l-.4 .4M184.5 159.9l-.4 .4M184.5 153.7l-.1 .3M184.7 153.8l-.3 .2M184.7 152.5l-.7 .7M184.7 159.9l-.7 .7M184.8 154.1v5.7M184.8 153.8l-.2 .3"/>
<path d="M184.9 152.5l-.3 .3M184.9 159.9l-.3 .3M185 153.8l-.3 .3M185.1 152.5l-.3 .3M185.1 159.9l-.3 .2M185.2 152.6l-.2 .2M185.2 160l-.2 .1M185.3 152.6l-.2 .2M185.4 152.7l-.2 .2M185.5 152.8l-.2 .2M185.5 152.9l-.2 .2M185.6 153.1l-.2 .2"/>
<path d="M185.6 153.6l-.5 .4M185.6 153.3h6.7M185.6 153.2l-.3 .3M185.6 153.4l-.7 .7M350.7 153.3l-.2 .2M350.7 153.4l-.1 .3M350.8 153.1l-.3 .3M350.8 153.6l-.2 .2M350.9 153.7l-.2 .2M350.9 152.6l-.4 .4M350.9 159.9l-.4 .4M351 153.7l-.2 .3"/>
<path d="M351.1 153.8l-.2 .2M351.2 152.5l-.7 .7M351.2 159.9l-.7 .7M351.2 153.8l-.2 .3M351.3 154.1v5.7M351.4 152.5l-.3 .3M351.4 159.9l-.3 .3M351.5 153.8l-.3 .3M351.5 152.5l-.2 .3M351.5 159.9l-.2 .2M351.6 152.6l-.2 .2M351.6 160l-.2 .1"/>
<path d="M351.7 152.6l-.2 .2M351.8 152.7l-.1 .2M351.9 152.8l-.2 .2M352 152.9l-.2 .2M352 153.6l-.4 .4M352 153.1l-.2 .2M352.1 153.3h6.6M352.1 153.2l-.3 .3M352.1 153.4l-.8 .7M103.6 160.7l-.3 .2M103.6 160.8l-.2 .2M103.6 168l-.3 .3"/>
<path d="M103.6 168.2l-.2 .2M103.6 175.4l-.3 .3M103.6 175.6l-.2 .2M103.6 160.5l-.3 .3M103.6 167.8l-.3 .3M103.6 175.2l-.3 .3M103.7 160.9l-.2 .2M103.7 168.3l-.2 .2M103.7 175.7l-.2 .2M103.8 161.1l-.3 .1M103.8 168.4l-.3 .2M103.8 175.8l-.3 .2"/>
<path d="M103.8 167.3l-.4 .4M103.8 174.7l-.4 .4M103.8 161.1l-.2 .2M103.8 168.5l-.2 .2M103.8 175.9l-.2 .2M104 161.2l-.2 .2M104 168.6l-.2 .2M104 175.9l-.2 .2M104.1 167.2l-.8 .8M104.1 174.6l-.8 .7M104.1 161.2l-.2 .2M104.1 168.6l-.2 .2"/>
<path d="M104.1 176l-.2 .2M104.1 161.5v5.7M104.1 168.9v5.7M104.1 176.2v5.8M104.2 167.2l-.3 .3M104.2 174.6l-.3 .3M104.3 161.2l-.3 .3M104.3 168.6l-.3 .3M104.3 175.9l-.3 .3M104.4 167.3l-.3 .2M104.4 174.7l-.3 .2M104.5 167.3l-.2 .2"/>
<path d="M104.5 174.7l-.2 .2M104.6 160l-.2 .2M104.6 167.4l-.2 .2M104.6 174.8l-.2 .1M104.7 160.1l-.2 .2M104.7 167.5l-.2 .2M104.7 174.9l-.2 .1M104.8 160.2l-.2 .2M104.8 167.6l-.2 .2M104.8 174.9l-.2 .2M104.9 160.3l-.3 .2M104.9 161l-.5 .4"/>
<path d="M104.9 167.7l-.3 .2M104.9 168.3l-.5 .5M104.9 175l-.3 .2M104.9 175.7l-.5 .5M104.9 160.4l-.2 .2M104.9 167.8l-.2 .2M104.9 175.2l-.2 .2M104.9 160.6l-.3 .3M104.9 160.7l-.7 .8M104.9 168l-.3 .3M104.9 168.1l-.7 .8M104.9 175.3l-.3 .3"/>
<path d="M104.9 175.5l-.7 .7M104.9 160.7h6.7M184.3 160.7l-.2 .2M184.3 168l-.2 .3M184.3 175.4l-.2 .3M184.3 160.5l-.3 .3M184.3 160.8l-.2 .2M184.3 167.8l-.3 .3M184.3 168.2l-.2 .2M184.3 175.2l-.3 .3M184.3 175.6l-.2 .2M184.4 160.9l-.3 .2"/>
<path d="M184.4 168.3l-.3 .2M184.4 175.7l-.3 .2M184.4 161.1l-.2 .1M184.4 168.4l-.2 .2M184.4 175.8l-.2 .2M184.5 167.3l-.4 .4M184.5 174.7l-.4 .4M184.5 161.1l-.1 .2M184.5 168.5l-.1 .2M184.5 175.9l-.1 .2M184.7 161.2l-.3 .2M184.7 168.6l-.3 .2"/>
<path d="M184.7 175.9l-.3 .2M184.7 167.2l-.7 .8M184.7 174.6l-.7 .7M184.8 161.5v5.7M184.8 168.9v5.7M184.8 176.2v5.8M184.8 161.2l-.2 .2M184.8 168.6l-.2 .2M184.8 176l-.2 .2M184.9 167.2l-.3 .3M184.9 174.6l-.3 .3M185 161.2l-.3 .3"/>
<path d="M185 168.6l-.3 .3M185 175.9l-.3 .3M185.1 167.3l-.3 .2M185.1 174.7l-.3 .2M185.2 167.3l-.2 .2M185.2 174.7l-.2 .2M185.3 160l-.2 .2M185.3 167.4l-.2 .2M185.3 174.8l-.2 .1M185.4 160.1l-.2 .2M185.4 167.5l-.2 .2M185.4 174.9l-.2 .1"/>
<path d="M185.5 160.2l-.2 .2M185.5 167.6l-.2 .2M185.5 174.9l-.2 .2M185.5 160.3l-.2 .2M185.5 167.7l-.2 .2M185.5 175l-.2 .2M185.6 160.4l-.2 .2M185.6 161l-.5 .4M185.6 167.8l-.2 .2M185.6 168.3l-.5 .5M185.6 175.2l-.2 .2M185.6 175.7l-.5 .5"/>
<path d="M185.6 160.6l-.3 .3M185.6 160.7l-.7 .8M185.6 168l-.3 .3M185.6 168.1l-.7 .8M185.6 175.3l-.3 .3M185.6 175.5l-.7 .7M350.5 160.7h-1.5v1.2M350.7 160.7l-.2 .2M350.7 160.8l-.1 .2M350.7 168l-.2 .3M350.7 168.2l-.1 .2M350.7 175.4l-.2 .3"/>
<path d="M350.7 175.6l-.1 .2M350.8 160.5l-.3 .3M350.8 167.8l-.3 .3M350.8 175.2l-.3 .3M350.8 160.9l-.2 .2M350.8 168.3l-.2 .2M350.8 175.7l-.2 .2M350.9 161.1l-.2 .1M350.9 168.4l-.2 .2M350.9 175.8l-.2 .2M350.9 167.3l-.4 .4M350.9 174.7l-.4 .4"/>
<path d="M351 161.1l-.2 .2M351 168.5l-.2 .2M351 175.9l-.2 .2M351.1 161.2l-.2 .2M351.1 168.6l-.2 .2M351.1 175.9l-.2 .2M351.2 167.2l-.7 .8M351.2 174.6l-.7 .7M351.2 161.2l-.2 .2M351.2 168.6l-.2 .2M351.2 176l-.2 .2M351.4 167.2l-.3 .3"/>
<path d="M351.4 174.6l-.3 .3M351.5 161.2l-.3 .3M351.5 168.6l-.3 .3M351.5 175.9l-.3 .3M351.5 167.3l-.2 .2M351.5 174.7l-.2 .2M351.6 167.3l-.2 .2M351.6 174.7l-.2 .2M351.7 160l-.2 .2M351.7 167.4l-.2 .2M351.7 174.8l-.2 .1M351.8 160.1l-.1 .2"/>
<path d="M351.8 167.5l-.1 .2M351.8 174.9l-.1 .1M351.9 160.2l-.2 .2M351.9 167.6l-.2 .2M351.9 174.9l-.2 .2M352 160.3l-.2 .2M352 161l-.4 .4M352 167.7l-.2 .2M352 168.3l-.4 .5M352 175l-.2 .2M352 175.7l-.4 .5M352 160.4l-.2 .2"/>
<path d="M352 167.8l-.2 .2M352 175.2l-.2 .2M352.1 160.7h6.6M352.1 160.7l-.8 .8v5.7M352.1 168.1l-.8 .8v5.7M352.1 175.5l-.8 .7v5.8M352.1 160.6l-.3 .3M352.1 168l-.3 .3M352.1 175.3l-.3 .3M352.1 168h6.6M352.1 175.4h6.6M103.6 182.8l-.3 .2"/>
<path d="M103.6 183l-.2 .2M103.6 182.6l-.3 .3M103.7 183.1l-.2 .2M103.8 183.2l-.3 .2M103.8 182.1l-.4 .4M103.8 183.2l-.2 .3M104 183.3l-.2 .2M104.1 182l-.8 .7M104.1 183.3l-.2 .3M104.2 182l-.3 .3M104.3 183.3l-.3 .3M104.4 182l-.3 .2"/>
<path d="M104.5 182.1l-.2 .2M104.6 182.1l-.2 .2M104.7 182.2l-.2 .2M104.8 182.3l-.2 .2M104.9 182.4l-.3 .2M104.9 183.1l-.5 .4M104.9 182.6l-.2 .2M104.9 182.7l-.3 .3M104.9 182.9l-.7 .7M184.3 182.8l-.2 .2M184.3 182.6l-.3 .3M184.3 183l-.2 .2"/>
<path d="M184.4 183.1l-.3 .2M184.4 183.2l-.2 .2M184.5 182.1l-.4 .4M184.5 183.2l-.1 .3M184.7 183.3l-.3 .2M184.7 182l-.7 .7M184.8 183.3l-.2 .3M184.9 182l-.3 .3M185 183.3l-.3 .3M185.1 182l-.3 .2M185.2 182.1l-.2 .2M185.3 182.1l-.2 .2"/>
<path d="M185.4 182.2l-.2 .2M185.5 182.3l-.2 .2M185.5 182.4l-.2 .2M185.6 182.6l-.2 .2M185.6 183.1l-.5 .4M185.6 182.7l-.3 .3M185.6 182.9l-.7 .7M350.7 182.8l-.2 .2M350.7 183l-.1 .2M350.7 190.2l-.2 .2M350.7 190.3l-.1 .2M350.7 197.6l-.2 .2"/>
<path d="M350.7 197.7l-.1 .2M350.8 182.6l-.3 .3M350.8 190l-.3 .3M350.8 197.3l-.3 .3M350.8 183.1l-.2 .2M350.8 190.4l-.2 .3M350.8 197.9l-.2 .1M350.9 183.2l-.2 .2M350.9 190.6l-.2 .1M350.9 197.9l-.2 .2M350.9 182.1l-.4 .4M350.9 189.4l-.4 .5"/>
<path d="M350.9 196.8l-.4 .4M351 183.2l-.2 .3M351 190.7l-.2 .1M351 198l-.2 .2M351.1 183.3l-.2 .2M351.1 190.7l-.2 .2M351.1 198.1l-.2 .2M351.2 182l-.7 .7M351.2 189.3l-.7 .8M351.2 196.8l-.7 .7M351.2 183.3l-.2 .3M351.2 190.7l-.2 .3"/>
<path d="M351.2 198.1l-.2 .2M351.3 183.6v5.7M351.4 182l-.3 .3M351.4 189.4l-.3 .3M351.4 196.8l-.3 .2M351.5 183.3l-.3 .3M351.5 190.7l-.3 .3M351.5 198.1l-.3 .3M351.5 182l-.2 .2M351.5 189.4l-.2 .2M351.5 196.8l-.2 .2M351.6 182.1l-.2 .2"/>
<path d="M351.6 189.4l-.2 .2M351.6 196.8l-.2 .2M351.7 182.1l-.2 .2M351.7 189.5l-.2 .2M351.7 196.9l-.2 .2M351.8 182.2l-.1 .2M351.8 189.6l-.1 .2M351.8 197l-.1 .2M351.9 182.3l-.2 .2M351.9 189.7l-.2 .2M351.9 197l-.2 .3M352 182.4l-.2 .2"/>
<path d="M352 183.1l-.4 .4M352 189.8l-.2 .2M352 190.5l-.4 .4M352 197.2l-.2 .2M352 197.9l-.4 .4M352 182.6l-.2 .2M352 189.9l-.2 .2M352 197.3l-.2 .2M352.1 190.2l-.8 .8v5.8M352.1 197.6l-.8 .8v5.7M352.1 182.7l-.3 .3M352.1 182.9l-.8 .7"/>
<path d="M352.1 190.1l-.3 .3M352.1 197.5l-.3 .3M350.7 204.9l-.2 .3M350.7 205.1l-.1 .2M350.7 212.3l-.2 .2M350.7 212.5l-.1 .2M350.7 219.7l-.2 .2M350.7 219.8l-.1 .2M350.8 204.7l-.3 .3M350.8 212.1l-.3 .3M350.8 219.5l-.3 .3M350.8 205.2l-.2 .2"/>
<path d="M350.8 212.6l-.2 .2M350.8 219.9l-.2 .3M350.9 205.3l-.2 .2M350.9 212.7l-.2 .2M350.9 204.2l-.4 .4M350.9 211.6l-.4 .4M350.9 218.9l-.4 .5M351 205.4l-.2 .2M351 212.8l-.2 .2M351.1 205.4l-.2 .2M351.1 212.8l-.2 .2M351.2 204.1l-.7 .7"/>
<path d="M351.2 211.5l-.7 .7M351.2 218.8l-.7 .8M351.2 205.5l-.2 .2M351.2 212.8l-.2 .3M351.4 204.1l-.3 .3M351.4 211.5l-.3 .3M351.4 218.8l-.3 .4M351.5 205.4l-.3 .3M351.5 212.8l-.3 .3M351.5 204.2l-.2 .2M351.5 211.5l-.2 .2M351.5 218.9l-.2 .2"/>
<path d="M351.6 204.2l-.2 .2M351.6 211.6l-.2 .2M351.6 218.9l-.2 .2M351.7 204.3l-.2 .2M351.7 211.7l-.2 .1M351.7 219l-.2 .2M351.8 204.3l-.1 .2M351.8 211.7l-.1 .2M351.8 219.1l-.1 .2M351.9 204.5l-.2 .1M351.9 211.8l-.2 .2M351.9 219.2l-.2 .2"/>
<path d="M352 204.5l-.2 .3M352 205.2l-.4 .5M352 211.9l-.2 .2M352 212.6l-.4 .4M352 219.3l-.2 .2M352 220l-.4 .4M352 204.7l-.2 .2M352 212.1l-.2 .2M352 219.4l-.2 .3M352.1 205l-.8 .7v5.8M352.1 212.4l-.8 .7v5.7M352.1 204.8l-.3 .3"/>
<path d="M352.1 212.2l-.3 .3M352.1 219.6l-.3 .3M352.1 219.7l-.8 .8M350.9 220.1l-.2 .1M351 220.1l-.2 .2M351.1 220.2l-.2 .2M351.2 220.2l-.2 .3M351.5 220.2l-.3 .3"/>
<circle cx="104.2" cy="153.3" r=".83"/>
<circle cx="104.2" cy="153.3" r=".53"/>
<circle cx="184.8" cy="153.3" r=".83"/>
<circle cx="184.8" cy="153.3" r=".53"/>
<circle cx="351.3" cy="153.3" r=".83"/>
<circle cx="351.3" cy="153.3" r=".53"/>
<circle cx="104.2" cy="160.7" r=".83"/>
<circle cx="104.2" cy="168" r=".83"/>
<circle cx="104.2" cy="175.4" r=".83"/>
<circle cx="104.2" cy="168" r=".53"/>
<circle cx="104.2" cy="175.4" r=".53"/>
<circle cx="104.2" cy="160.7" r=".53"/>
<circle cx="184.8" cy="160.7" r=".83"/>
<circle cx="184.8" cy="175.4" r=".83"/>
<circle cx="184.8" cy="168" r=".83"/>
<circle cx="184.8" cy="168" r=".53"/>
<circle cx="184.8" cy="175.4" r=".53"/>
<circle cx="184.8" cy="160.7" r=".53"/>
<circle cx="351.3" cy="175.4" r=".83"/>
<circle cx="351.3" cy="168" r=".83"/>
<circle cx="351.3" cy="160.7" r=".83"/>
<circle cx="351.3" cy="175.4" r=".53"/>
<circle cx="351.3" cy="168" r=".53"/>
<circle cx="351.3" cy="160.7" r=".53"/>
<circle cx="104.2" cy="182.8" r=".83"/>
<circle cx="104.2" cy="182.8" r=".53"/>
<circle cx="184.8" cy="182.8" r=".83"/>
<circle cx="184.8" cy="182.8" r=".53"/>
<circle cx="351.3" cy="190.2" r=".83"/>
<circle cx="351.3" cy="182.8" r=".83"/>
<circle cx="351.3" cy="197.5" r=".83"/>
<circle cx="351.3" cy="182.8" r=".53"/>
<circle cx="351.3" cy="197.5" r=".53"/>
<circle cx="351.3" cy="190.2" r=".53"/>
<circle cx="351.3" cy="204.9" r=".83"/>
<circle cx="351.3" cy="219.7" r=".83"/>
<circle cx="351.3" cy="212.3" r=".83"/>
<circle cx="351.3" cy="212.3" r=".53"/>
<circle cx="351.3" cy="219.7" r=".53"/>
<circle cx="351.3" cy="204.9" r=".53"/>
</g>
<g fill="#000" stroke="#000" stroke-width=".25">
<path d="M103.5 59.5l.6 .3h-.7zM103.5 59.5l.6 .3-.3-.6zM103.8 59.2l.3-.1v.7z"/>
<path d="M104.1 59.1l.4 .1-.4 .6zM104.5 59.2l-.4 .6 .6-.3zM104.1 59.8l.6-.3 .1 .3z"/>
<path d="M104.1 59.8h.7l-.1 .4zM104.1 59.8l.4 .6 .2-.2zM104.1 59.8l.4 .6-.4 .2z"/>
<path d="M184.2 59.5l.6 .3h-.7zM184.2 59.5l.6 .3-.3-.6zM184.5 59.2l.3-.1v.7z"/>
<path d="M184.8 59.1l.4 .1-.4 .6zM185.2 59.2l-.4 .6 .6-.3zM184.8 59.8l.6-.3 .1 .3z"/>
<path d="M184.8 59.8h.7l-.1 .4zM184.8 59.8l.4 .6 .2-.2zM184.8 59.8l.4 .6-.4 .2z"/>
<path d="M104.1 59.8v.8l-.3-.2zM103.5 60.2l.3 .2 .3-.6zM103.4 59.8h.7l-.6 .4z"/>
<path d="M184.8 59.8v.8l-.3-.2zM184.2 60.2l.3 .2 .3-.6zM184.1 59.8h.7l-.6 .4z"/>
<path d="M350.6 64.7l.7 .3h-.7zM350.6 64.7l.7 .3-.4-.6zM350.9 64.4l.4-.1v.7z"/>
<path d="M351.3 65v.7l-.4-.1zM350.6 65.4l.3 .2 .4-.6zM350.6 65h.7l-.7 .4z"/>
<path d="M351.3 64.3l.3 .1-.3 .6zM351.6 64.4l-.3 .6 .6-.3zM351.3 65l.6-.3 .1 .3z"/>
<path d="M351.3 65h.7l-.1 .4zM351.3 65l.3 .6 .3-.2zM351.3 65l.3 .6-.3 .1z"/>
</g>
<!-- layer: Referencias eProC -->
<path d="M35.8 59.2l2.6 .6-2.6 .6zM392.3 59.2l2.6 .6-2.6 .6zM35.8 64.4l2.6 .6-2.6 .6zM392.3 64.4l2.6 .6-2.6 .6zM111.6 152.7l2.6 .6-2.6 .6zM192.3 152.7l2.6 .6-2.6 .6zM358.7 152.7l2.7 .6-2.7 .6zM111.6 160l2.6 .7-2.6 .6zM358.7 160l2.7 .7-2.7 .6zM358.7 167.4l2.7 .6-2.7 .6zM358.7 174.8l2.7 .6-2.7 .7z" fill="none" stroke="#000" stroke-width=".25"/>
<!-- layer: TEXTOS -->
<path d="M61.6 58.1v9.6M62.3 59.1l-1.4 1.5M62.3 64.3l-1.5 1.4M102.8 143.4h3.8M104.8 142.6l-1.4 1.4M183.6 143.4h3.7M185.5 142.6l-1.4 1.4M350 143.4h3.7M352 142.6l-1.4 1.4" fill="none" stroke="#000" stroke-width=".25"/>
<!-- layer: 07 - FISICO -->
<path d="M347.5 161.9h2.9M347.9 162.4h2.1M348.3 162.8h1.3" fill="none" stroke="#56c936" stroke-width=".25"/>
<text font-size="5.9" x="392.9" y="279">0022</text>
<g font-size="4.9">
<text x="27.3" y="26.1">00</text>
<text x="67.6" y="26.1">0</text>
<text x="107.7" y="26.2">1</text>
<text x="148.4" y="26.2">2</text>
<text x="188.7" y="26.1">3</text>
<text x="229.2" y="26.2">4</text>
<text x="269.5" y="26.1">5</text>
<text x="309.8" y="26.1">6</text>
<text x="350.1" y="26.2">7</text>
<text x="390.5" y="26.1">8</text>
<text x="15.1" y="48.7">-TSM2</text>
<text x="252.6" y="276.1">SIMOTION 2 - TIJERAS SH18BM, SH1B, SH2B</text>
</g>
<g font-size="4.6">
<text x="125.3" y="273.8">ACINDAR - Grupo AcerolMittal</text>
<text x="88.4" y="276.2">CRJ</text>
<text x="89.2" y="284.6">CRJ</text>
<text x="112.9" y="285">XING_ELE32006</text>
<text x="169.2" y="284.2">A0</text>
<text x="200.4" y="284.3">28/08/20</text>
</g>
<text font-size="3.6" x="273.5" y="282.3">DISTRIBUCIÓN DE POTENCIA 220VAC</text>
<g font-size="3">
<text x="89.5" y="97.9">0022Q1</text>
<text x="170.1" y="97.9">0022Q2</text>
<text x="403.3" y="284.8">0024</text>
</g>
<g font-size="2.8">
<text x="102.4" y="35.2">Alimentación</text>
<text x="183.1" y="35.2">Alimentación</text>
<text x="104.9" y="38.3">Simotion</text>
<text x="186.1" y="38.3">Reserva</text>
<text x="41.4" y="58.9">002020</text>
<text x="70.7" y="58.9">24VDC</text>
<text x="25.1" y="60.9">/0020.3</text>
<text x="41.4" y="64">002021</text>
<text x="70.7" y="64.1">0VDC</text>
<text x="395.9" y="60.9">/-</text>
<text x="25.1" y="66.1">/0020.3</text>
<text x="395.9" y="66.1">/-</text>
<text x="103.1" y="139.1" transform="rotate(-90 103.1 139.1)">002201</text>
<text x="183.8" y="139.1" transform="rotate(-90 183.8 139.1)">002202</text>
<text x="115.2" y="154.3">/0086.00</text>
<text x="195.9" y="154.3">/0400.0</text>
<text x="362.4" y="154.3">/0086.00</text>
<text x="115.2" y="161.7">/0500.00</text>
<text x="362.4" y="161.7">/0400.7</text>
<text x="362.4" y="169.1">/0500.00</text>
<text x="362.4" y="176.5">/0500.00</text>
</g>
<g font-size="2.5">
<text x="85.3" y="271.5">CONFECCIÓN</text>
<text x="110.9" y="271.5">CLIENTE</text>
<text x="386.3" y="273.8">GRUPO</text>
<text x="82.4" y="280.1">ULTIMA VERSIÓN</text>
<text x="111.2" y="280.4">ARCHIVO</text>
<text x="154.8" y="280.4">VERSIÓN</text>
<text x="190.2" y="280.4">FECHA</text>
<text x="389.9" y="282.4">PÁG.</text>
</g>
<g font-size="2.4">
<text x="97.5" y="100.3">4A</text>
<text x="104.8" y="100.9">1</text>
<text x="178.2" y="100.3">2A</text>
<text x="185.5" y="100.9">1</text>
<text x="103.5" y="112.3">I&gt;</text>
<text x="184.1" y="112.3">I&gt;</text>
<text x="104.8" y="115.5">2</text>
<text x="185.5" y="115.5">2</text>
<text x="98.6" y="154">X10</text>
<text x="104.9" y="152.7">1</text>
<text x="179.3" y="154">X11</text>
<text x="185.6" y="152.7">1</text>
<text x="345.8" y="154">X19</text>
<text x="352.1" y="152.7">1</text>
<text x="105.1" y="160.1">2</text>
<text x="185.8" y="160.1">2</text>
<text x="352.3" y="160.1">2</text>
<text x="105.1" y="167.5">3</text>
<text x="185.8" y="167.5">3</text>
<text x="352.3" y="167.5">3</text>
<text x="105.2" y="174.8">4</text>
<text x="185.8" y="174.8">4</text>
<text x="352.3" y="174.8">4</text>
<text x="105.1" y="182.2">5</text>
<text x="185.8" y="182.2">5</text>
<text x="352.3" y="182.2">5</text>
<text x="352.3" y="189.6">6</text>
<text x="352.2" y="197">7</text>
<text x="352.3" y="204.3">8</text>
<text x="352.3" y="211.7">9</text>
<text x="352.1" y="219.1">10</text>
</g>
<g font-size="2">
<text x="51.9" y="59">RD</text>
<text x="52.1" y="64.2">WH</text>
<text x="61.7" y="67.5">1.5mm2</text>
<text x="103.4" y="129.1" transform="rotate(-90 103.4 129.1)">RD</text>
<text x="184.1" y="129.1" transform="rotate(-90 184.1 129.1)">RD</text>
<text x="104.9" y="142.6">1.5mm2</text>
<text x="185.6" y="142.6">1.5mm2</text>
<text x="352.1" y="142.6">1.5mm2</text>
</g>
</svg>
